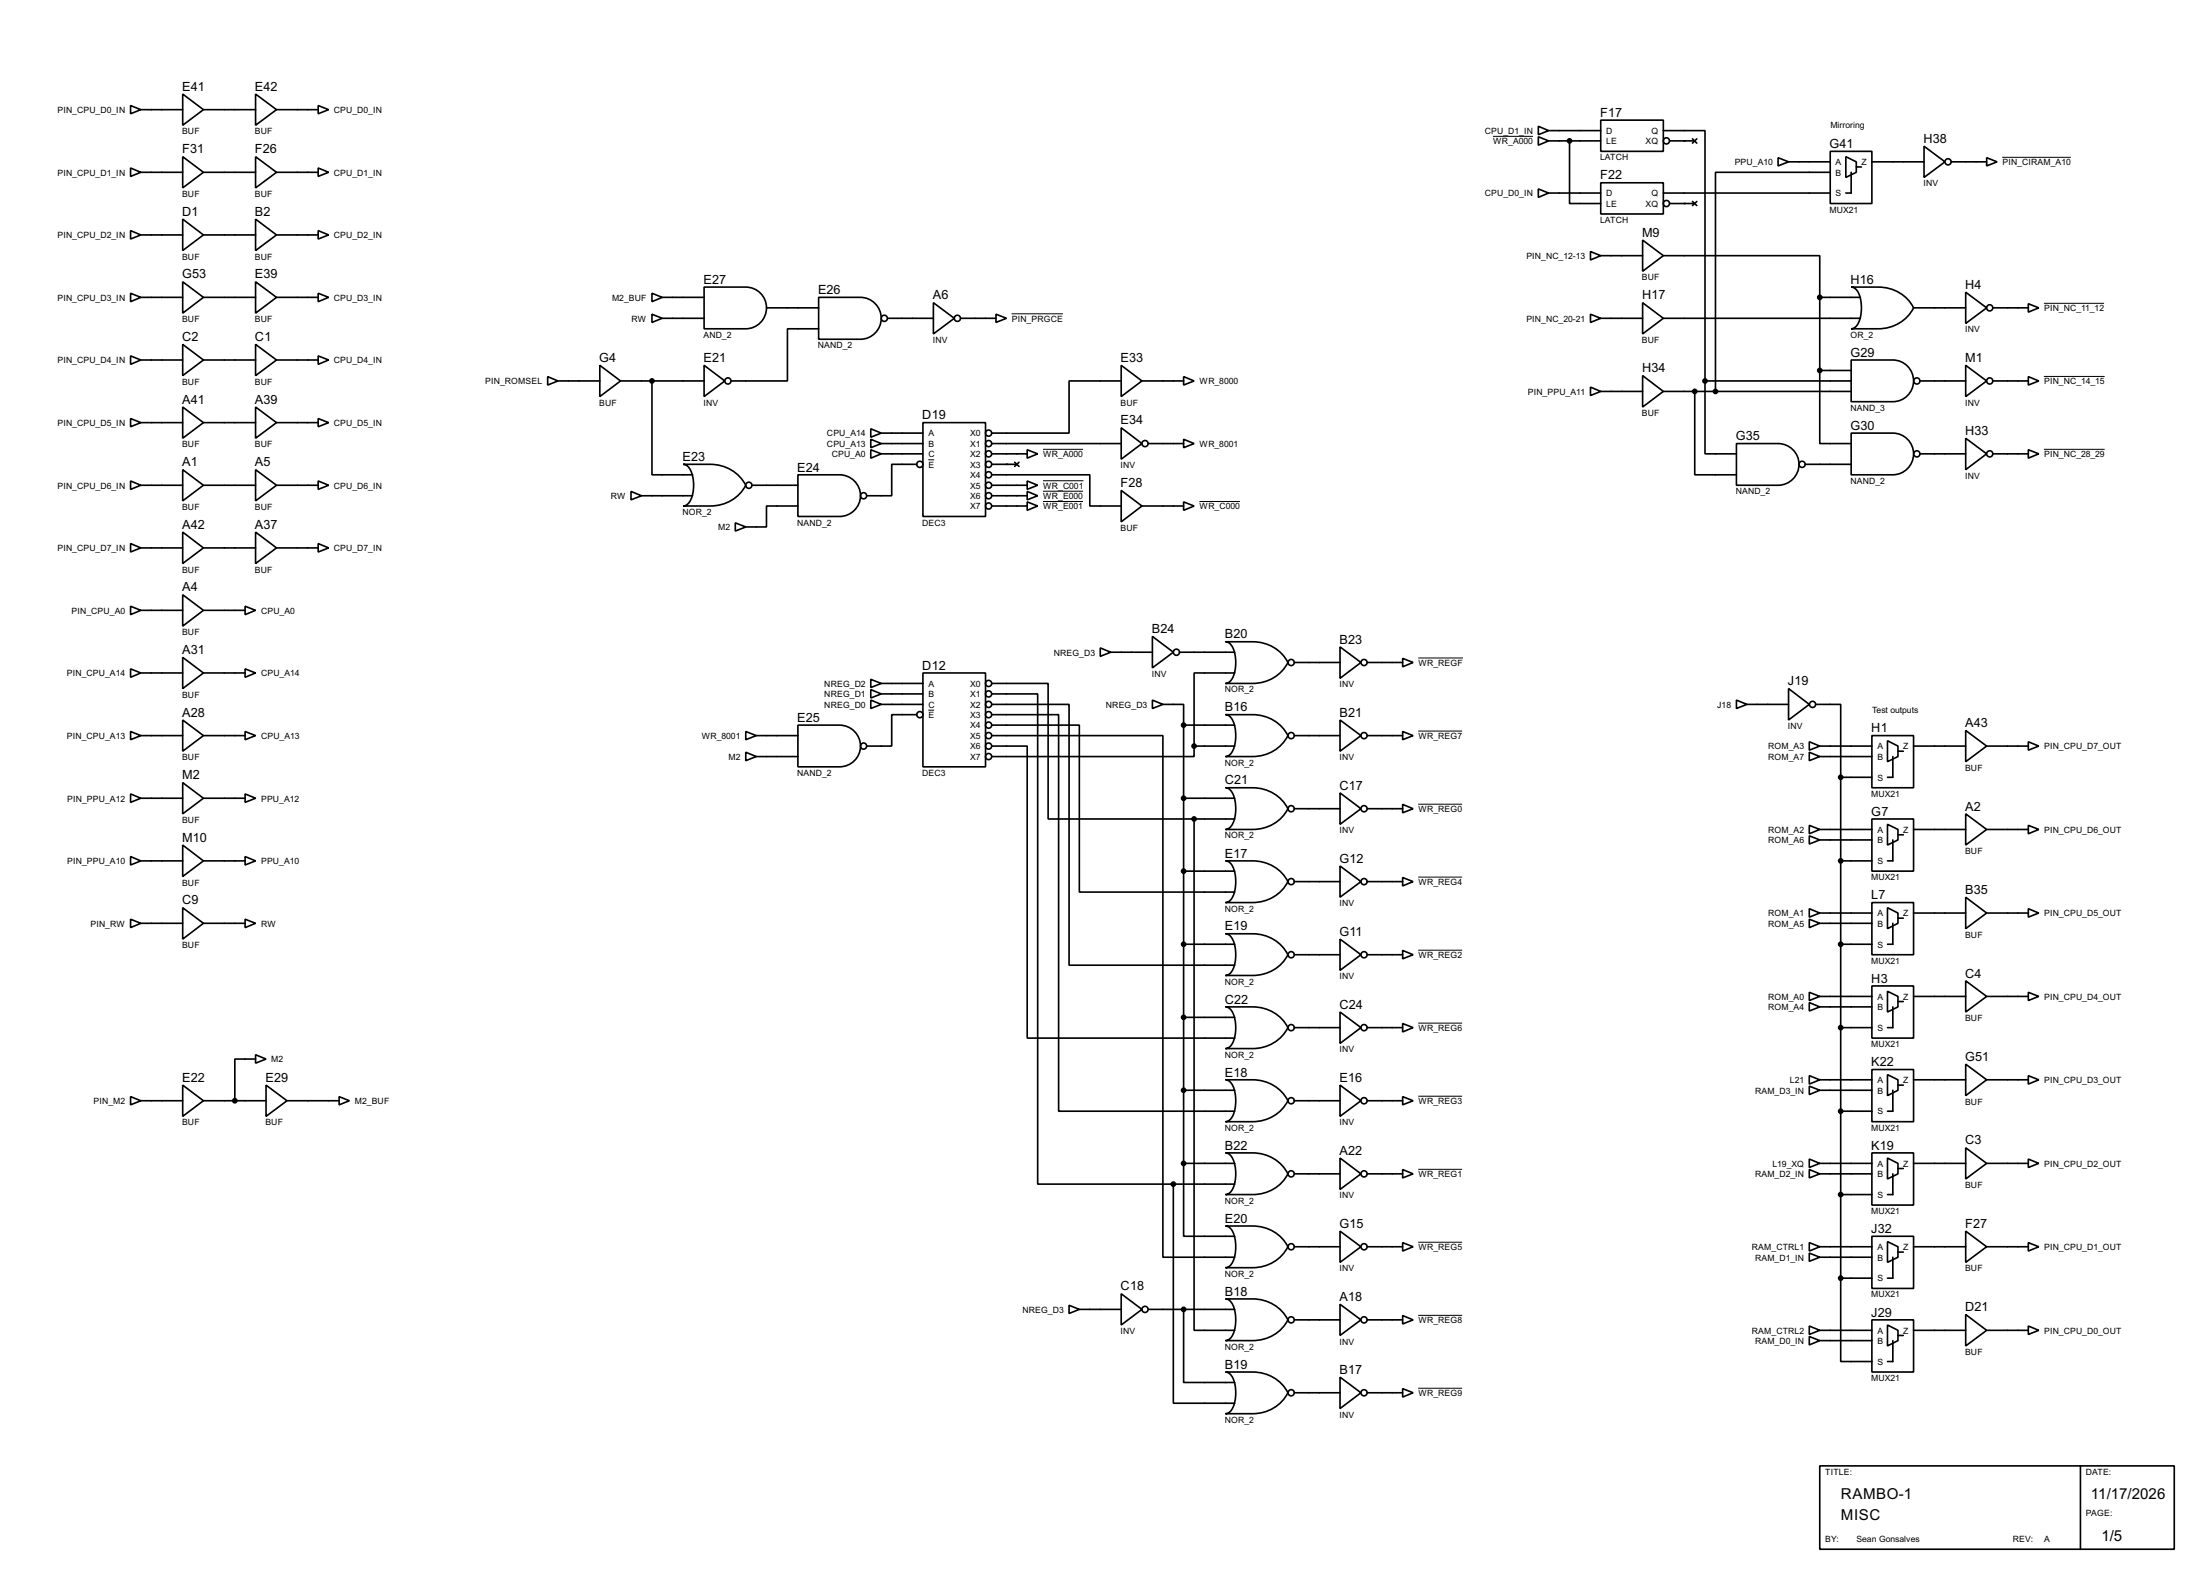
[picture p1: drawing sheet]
<svg xmlns="http://www.w3.org/2000/svg" width="536mm" height="383mm" viewBox="0 0 536 383" stroke-linecap="round" stroke-linejoin="round" font-family="sans-serif">
<g fill="none" stroke="#000" stroke-width=".4">
<path d="M31.8 25.7l2.5 1-2.5 1zM34.3 26.7h10.2M44.5 22.9l5.1 3.8-5.1 3.8zM44.5 38.2l5.1 3.8-5.1 3.8zM49.6 26.7h12.7M62.3 22.9l5.1 3.8-5.1 3.8zM62.3 38.2l5.1 3.8-5.1 3.8zM67.4 26.7h10.1M77.5 25.7l2.6 1-2.6 1zM374.7 30.8l2.5 1-2.5 1zM374.7 33.3l2.5 1-2.5 1.1zM377.2 31.8h12.7"/>
<path d="M377.2 34.3h12.7M382.3 34.3v15.3h7.6M389.9 29.3h15.3v7.6h-15.3zM405.2 31.8h10.1v61M406.7 34.3h6.1M412.3 33.8l1 1.1M413.3 33.8l-1 1.1M433.1 38.4l2.6 1-2.6 1zM435.7 39.4h10.1M445.8 36.9h10.2v12.7h-10.2zM449.6 38.2l2.6 1.2v2.6l-2.6 1.2zM456 39.4h12.7"/>
<path d="M468.7 35.6l5.1 3.8-5.1 3.8zM475.3 39.4h8.6M483.9 38.4l2.6 1-2.6 1zM31.8 40.9l2.5 1.1-2.5 1zM31.8 56.2l2.5 1-2.5 1zM34.3 42h10.2M34.3 57.2h10.2M44.5 53.4l5.1 3.8-5.1 3.8zM49.6 42h12.7M49.6 57.2h12.7M62.3 53.4l5.1 3.8-5.1 3.8zM67.4 42h10.1"/>
<path d="M67.4 57.2h10.1M77.5 40.9l2.6 1.1-2.6 1zM77.5 56.2l2.6 1-2.6 1zM374.7 46l2.5 1-2.5 1.1zM377.2 47h12.7M389.9 44.5h15.3v7.6h-15.3zM400.1 58.5l5.1 3.8-5.1 3.8zM405.2 47h40.6M406.7 49.6h6.1M412.3 49.1l1 1M413.3 49.1l-1 1M445.8 42h-27.9v53.3"/>
<path d="M450.9 42v5h-1.3M452.2 40.7h1.2M31.8 71.4l2.5 1-2.5 1.1zM34.3 72.4h10.2M44.5 68.6l5.1 3.8-5.1 3.9zM49.6 72.4h12.7M62.3 68.6l5.1 3.8-5.1 3.9zM67.4 72.4h10.1M77.5 71.4l2.6 1-2.6 1.1zM158.8 71.4l2.5 1-2.5 1.1zM158.8 76.5l2.5 1-2.5 1zM161.3 72.4h10.2"/>
<path d="M161.3 77.5h10.2M171.5 69.9h10.2a5.1 5.1 0 0 1 5 5.1 5.1 5.1 0 0 1-5 5.1h-10.2zM186.7 75h12.7M199.4 72.4h10.2a5.1 5.1 0 0 1 5.1 5.1 5.1 5.1 0 0 1-5.1 5.1h-10.2zM216.2 77.5h11.2M227.4 73.7l5.1 3.8-5.1 3.8zM234 77.5h8.6M242.6 76.5l2.6 1-2.6 1zM387.4 61.3l2.5 1-2.5 1zM387.4 76.5l2.5 1-2.5 1zM389.9 62.3h10.2M389.9 77.5h10.2"/>
<path d="M400.1 73.7l5.1 3.8-5.1 3.8zM405.2 62.3h38.1v10.1M405.2 77.5h48M443.3 72.4h9.9M443.3 72.4v17.8M450.9 69.9h6.6a9.4 9.4 0 0 1 8.6 5.1 9.5 9.5 0 0 1-8.6 5.1h-6.6a3.2 3.2 0 0 0 2.3-3.2 7.8 7.8 0 0 0-1.3-6.6zM466.1 75h12.7M478.8 71.2l5.1 3.8-5.1 3.8zM485.4 75h8.7M494.1 74l2.5 1-2.5 1zM31.8 86.7l2.5 1-2.5 1zM34.3 87.7h10.2"/>
<path d="M44.5 83.9l5.1 3.8-5.1 3.8zM44.5 99.1l5.1 3.8-5.1 3.8zM49.6 87.7h12.7M62.3 83.9l5.1 3.8-5.1 3.8zM62.3 99.1l5.1 3.8-5.1 3.8zM67.4 87.7h10.1M77.5 86.7l2.6 1-2.6 1zM133.4 91.7l2.5 1.1-2.5 1zM135.9 92.8h10.2M146.1 89l5.1 3.8-5.1 3.8zM151.2 92.8h20.3M158.8 92.8v22.8h9.9"/>
<path d="M171.5 89l5.1 3.8-5.1 3.8zM199.4 80.1h-7.6v12.7h-13.7M273.1 89l5.1 3.8-5.1 3.8zM273.1 92.8h-12.7v12.7h-18.8M278.2 92.8h10.1M288.3 91.7l2.6 1.1-2.6 1zM387.4 94.3l2.5 1-2.5 1zM389.9 95.3h10.2M400.1 91.5l5.1 3.8-5.1 3.8zM405.2 95.3h45.7M412.8 95.3v20.3h10.2M415.3 92.8v17.7h7.7"/>
<path d="M415.3 92.8h35.6M443.3 90.2v17.8h7.6M443.3 90.2h7.6M450.9 87.7h10.2a5.1 5.1 0 0 1 5 5 5.1 5.1 0 0 1-5 5.1h-10.2zM467.7 92.8h11.1M478.8 89l5.1 3.8-5.1 3.8zM485.4 92.8h8.7M494.1 91.7l2.5 1.1-2.5 1zM31.8 101.9l2.5 1-2.5 1zM31.8 117.1l2.5 1.1-2.5 1zM34.3 102.9h10.2M34.3 118.2h10.2"/>
<path d="M44.5 114.4l5.1 3.8-5.1 3.8zM49.6 102.9h12.7M49.6 118.2h12.7M62.3 114.4l5.1 3.8-5.1 3.8zM67.4 102.9h10.1M67.4 118.2h10.1M77.5 101.9l2.6 1-2.6 1zM77.5 117.1l2.6 1.1-2.6 1zM153.7 119.7l2.6 1-2.6 1zM166.4 113.1h6.6a9.6 9.6 0 0 1 8.7 5.1 9.6 9.6 0 0 1-8.7 5h-6.6a3.2 3.2 0 0 0 2.4-3.1 7.7 7.7 0 0 0-1.4-6.6zM183.2 118.2h11.2M194.4 115.6h10.1a5.1 5.1 0 0 1 5.1 5.1 5.1 5.1 0 0 1-5.1 5.1h-10.1z"/>
<path d="M212.1 104.4l2.6 1.1-2.6 1zM212.1 107l2.6 1-2.6 1zM212.1 109.5l2.6 1-2.6 1.1zM214.7 110.5h10.1M214.7 108h10.1M214.7 105.5h10.1M223.3 113.1h-6.1v7.6h-6.1M224.8 102.9h15.3v22.9h-15.3zM241.6 115.6h23.9v7.6h7.6M241.6 118.2h8.6M241.6 110.5h8.6M241.6 113.1h6.1"/>
<path d="M241.6 108h31.5M247.2 112.6l1 1M248.2 112.6l-1 1M250.2 117.1l2.6 1.1-2.6 1zM250.2 119.7l2.6 1-2.6 1zM250.2 109.5l2.6 1-2.6 1.1zM273.1 119.4l5.1 3.8-5.1 3.9zM273.1 104.2l5.1 3.8-5.1 3.8zM279.7 108h8.6M288.3 107l2.6 1-2.6 1zM423 108h10.1a5.1 5.1 0 0 1 5.1 5.1 5.1 5.1 0 0 1-5.1 5.1h-10.1zM439.7 113.1h11.2"/>
<path d="M450.9 105.5h10.2a5.1 5.1 0 0 1 5 5 5.1 5.1 0 0 1-5 5.1h-10.2zM467.7 110.5h11.1M478.8 106.7l5.1 3.8-5.1 3.9zM485.4 110.5h8.7M494.1 109.5l2.5 1-2.5 1.1zM31.8 132.4l2.5 1-2.5 1zM34.3 133.4h10.2M44.5 129.6l5.1 3.8-5.1 3.8zM49.6 133.4h12.7M62.3 129.6l5.1 3.8-5.1 3.8zM67.4 133.4h10.1M77.5 132.4l2.6 1-2.6 1z"/>
<path d="M156.3 120.7h12.4M179.1 127.3l2.6 1-2.6 1zM194.4 123.2h-7.7v5.1h-5M241.6 123.2h8.6M241.6 120.7h8.6M250.2 122.2l2.6 1-2.6 1.1zM278.2 123.2h10.1M288.3 122.2l2.6 1-2.6 1.1zM31.8 147.6l2.5 1-2.5 1.1zM34.3 148.6h10.2M44.5 144.8l5.1 3.8-5.1 3.9zM49.6 148.6h10.1"/>
<path d="M59.7 147.6l2.6 1-2.6 1.1zM268 157.8l2.6 1-2.6 1zM270.6 158.8h10.1M280.7 155l5.1 3.8-5.1 3.8zM287.3 158.8h13.5M298.5 156.3h6.6a9.4 9.4 0 0 1 8.6 5 9.5 9.5 0 0 1-8.6 5.1h-6.6a3.2 3.2 0 0 0 2.3-3.1 7.8 7.8 0 0 0-1.3-6.6zM326.4 157.5l5.1 3.8-5.1 3.9zM31.8 162.9l2.5 1-2.5 1zM31.8 178.1l2.5 1-2.5 1zM34.3 163.9h10.2M34.3 179.1h10.2M44.5 160.1l5.1 3.8-5.1 3.8z"/>
<path d="M44.5 175.3l5.1 3.8-5.1 3.8zM49.6 163.9h10.1M49.6 179.1h10.1M59.7 162.9l2.6 1-2.6 1zM59.7 178.1l2.6 1-2.6 1zM181.7 178.1l2.5 1-2.5 1zM184.2 179.1h10.2M194.4 176.6h10.1a5.1 5.1 0 0 1 5.1 5 5.1 5.1 0 0 1-5.1 5.1h-10.1zM212.1 170.5l2.6 1-2.6 1zM212.1 167.9l2.6 1.1-2.6 1zM212.1 165.4l2.6 1-2.6 1zM214.7 171.5h10.1"/>
<path d="M214.7 169h10.1M214.7 166.4h10.1M223.3 174h-6.1v7.7h-6.1M224.8 163.9h15.3v22.8h-15.3zM241.6 166.4h13.7v33h35.6M241.6 176.6h21.3v40.6h37.9M241.6 171.5h18.8v63.5h40.4M241.6 179.1h41.7v127h17.5M241.6 174h16.3v96.6h42.9M241.6 169h11.2v119.3h33M280.7 170.5l2.6 1-2.6 1zM283.3 171.5h5v5.1"/>
<path d="M288.3 176.6v106.7M288.3 176.6h12.5M298.5 174h6.6a9.5 9.5 0 0 1 8.6 5.1 9.5 9.5 0 0 1-8.6 5.1h-6.6a3.2 3.2 0 0 0 2.3-3.1 7.9 7.9 0 0 0-1.3-6.7zM300.8 163.9h-9.9v17.8M315.3 179.1h11.1M315.3 161.3h11.1M326.4 175.3l5.1 3.8-5.1 3.8zM333 179.1h8.7M333 161.3h8.7M341.7 178.1l2.5 1-2.5 1zM341.7 160.3l2.5 1-2.5 1.1zM423 170.5l2.5 1-2.5 1z"/>
<path d="M425.5 171.5h10.2M435.7 167.7l5 3.8-5 3.8zM442.3 171.5h6.1v17.8M456 179.1h10.1v12.7h-10.1zM478.8 177.9l5.1 3.8-5.1 3.8zM31.8 193.3l2.5 1.1-2.5 1zM34.3 194.4h10.2M44.5 190.6l5.1 3.8-5.1 3.8zM49.6 194.4h10.1M59.7 193.3l2.6 1.1-2.6 1zM181.7 183.2l2.5 1-2.5 1zM184.2 184.2h10.2"/>
<path d="M241.6 181.7h8.6v71.1h50.6M288.3 194.4h12.5M290.9 199.4v124.5h9.9M290.9 181.7v2.5h-49.3M290.9 199.4h9.9M290.9 181.7h9.9M298.5 191.8h6.6a9.5 9.5 0 0 1 8.6 5.1 9.4 9.4 0 0 1-8.6 5.1h-6.6a3.2 3.2 0 0 0 2.3-3.2 7.9 7.9 0 0 0-1.3-6.6zM315.3 196.9h11.1M326.4 193.1l5.1 3.8-5.1 3.8zM333 196.9h8.7M341.7 195.9l2.5 1-2.5 1zM440.7 180.6l2.6 1.1-2.6 1z"/>
<path d="M440.7 183.2l2.6 1-2.6 1zM443.3 181.7h12.7M443.3 184.2h12.7M448.4 189.3v121.9M448.4 189.3h7.6M456 199.4h10.1v12.7h-10.1zM459.8 180.4l2.5 1.3v2.5l-2.5 1.3zM461.1 184.2v5.1h-1.3M462.3 182.9h1.3M466.1 181.7h12.7M478.8 198.2l5.1 3.8-5.1 3.8zM483.9 181.7h10.2"/>
<path d="M494.1 180.6l2.5 1.1-2.5 1zM31.8 208.6l2.5 1-2.5 1zM34.3 209.6h10.2M44.5 205.8l5.1 3.8-5.1 3.8zM49.6 209.6h10.1M59.7 208.6l2.6 1-2.6 1zM288.3 212.1h12.5M298.5 209.6h6.6a9.4 9.4 0 0 1 8.6 5.1 9.5 9.5 0 0 1-8.6 5.1h-6.6a3.2 3.2 0 0 0 2.3-3.2 7.8 7.8 0 0 0-1.3-6.6zM315.3 214.7h11.1M326.4 210.9l5.1 3.8-5.1 3.8zM333 214.7h8.7M341.7 213.7l2.5 1-2.5 1z"/>
<path d="M440.7 201l2.6 1-2.6 1zM440.7 203.5l2.6 1-2.6 1zM443.3 202h12.7M443.3 204.5h12.7M448.4 209.6h7.6M456 219.8h10.1v12.7h-10.1zM459.8 200.7l2.5 1.3v2.5l-2.5 1.3zM461.1 204.5v5.1h-1.3M462.3 203.3h1.3M466.1 202h12.7M478.8 218.5l5.1 3.8-5.1 3.8zM483.9 202h10.2"/>
<path d="M494.1 201l2.5 1-2.5 1zM31.8 223.8l2.5 1-2.5 1.1zM34.3 224.8h10.2M44.5 221l5.1 3.8-5.1 3.9zM49.6 224.8h10.1M59.7 223.8l2.6 1-2.6 1.1zM288.3 229.9h12.5M298.5 227.4h6.6a9.5 9.5 0 0 1 8.6 5.1 9.4 9.4 0 0 1-8.6 5h-6.6a3.1 3.1 0 0 0 2.3-3.1 7.9 7.9 0 0 0-1.3-6.6zM315.3 232.5h11.1M326.4 228.7l5.1 3.8-5.1 3.8zM333 232.5h8.7M341.7 231.4l2.5 1.1-2.5 1z"/>
<path d="M440.7 221.3l2.6 1-2.6 1zM440.7 223.8l2.6 1-2.6 1.1zM443.3 224.8h12.7M443.3 222.3h12.7M448.4 229.9h7.6M459.8 221l2.5 1.3v2.5l-2.5 1.3zM461.1 224.8v5.1h-1.3M462.3 223.6h1.3M466.1 222.3h12.7M478.8 238.8l5.1 3.8-5.1 3.8zM483.9 222.3h10.2M494.1 221.3l2.5 1-2.5 1z"/>
<path d="M62.3 256.8l2.5 1.1-2.5 1zM62.3 257.9h-5.1v10.1M288.3 247.7h12.5M298.5 245.2h6.6a9.4 9.4 0 0 1 8.6 5 9.5 9.5 0 0 1-8.6 5.1h-6.6a3.2 3.2 0 0 0 2.3-3.1 7.8 7.8 0 0 0-1.3-6.6zM315.3 250.2h11.1M326.4 246.4l5.1 3.8-5.1 3.9zM333 250.2h8.7M341.7 249.2l2.5 1-2.5 1.1zM440.7 241.6l2.6 1-2.6 1zM440.7 244.1l2.6 1.1-2.6 1zM443.3 242.6h12.7M443.3 245.2h12.7"/>
<path d="M448.4 250.2h7.6M456 240.1h10.1v12.7h-10.1zM459.8 241.4l2.5 1.2v2.6l-2.5 1.2zM461.1 245.2v5h-1.3M462.3 243.9h1.3M466.1 242.6h12.7M478.8 259.1l5.1 3.8-5.1 3.9zM483.9 242.6h10.2M494.1 241.6l2.5 1-2.5 1zM31.8 267l2.5 1-2.5 1zM34.3 268h10.2M44.5 264.2l5.1 3.8-5.1 3.8z"/>
<path d="M49.6 268h15.2M64.8 264.2l5.1 3.8-5.1 3.8zM69.9 268h12.7M82.6 267l2.5 1-2.5 1zM288.3 265.5h12.5M298.5 262.9h6.6a9.5 9.5 0 0 1 8.6 5.1 9.5 9.5 0 0 1-8.6 5.1h-6.6a3.2 3.2 0 0 0 2.3-3.1 7.9 7.9 0 0 0-1.3-6.7zM315.3 268h11.1M326.4 264.2l5.1 3.8-5.1 3.8zM333 268h8.7M341.7 267l2.5 1-2.5 1zM440.7 261.9l2.6 1-2.6 1.1zM440.7 264.5l2.6 1-2.6 1z"/>
<path d="M443.3 265.5h12.7M443.3 262.9h12.7M448.4 270.6h7.6M456 260.4h10.1v12.7h-10.1zM459.8 261.7l2.5 1.2v2.6l-2.5 1.3zM461.1 265.5v5.1h-1.3M462.3 264.2h1.3M466.1 262.9h12.7M478.8 279.5l5.1 3.8-5.1 3.8zM483.9 262.9h10.2M494.1 261.9l2.5 1-2.5 1.1zM285.8 288.3v53.4h15"/>
<path d="M285.8 288.3h15M288.3 283.3v17.7h12.5M288.3 283.3h12.5M298.5 280.7h6.6a9.5 9.5 0 0 1 8.6 5.1 9.4 9.4 0 0 1-8.6 5.1h-6.6a3.2 3.2 0 0 0 2.3-3.2 7.9 7.9 0 0 0-1.3-6.6zM298.5 298.5h6.6a9.4 9.4 0 0 1 8.6 5.1 9.5 9.5 0 0 1-8.6 5.1h-6.6a3.2 3.2 0 0 0 2.3-3.2 7.8 7.8 0 0 0-1.3-6.6zM315.3 285.8h11.1M326.4 282l5.1 3.8-5.1 3.8zM326.4 299.8l5.1 3.8-5.1 3.8zM333 285.8h8.7M341.7 284.8l2.5 1-2.5 1zM440.7 282.2l2.6 1.1-2.6 1zM440.7 284.8l2.6 1-2.6 1z"/>
<path d="M443.3 285.8h12.7M443.3 283.3h12.7M448.4 290.9h7.6M456 280.7h10.1v12.7h-10.1zM459.8 282l2.5 1.3v2.5l-2.5 1.3zM461.1 285.8v5.1h-1.3M462.3 284.5h1.3M466.1 283.3h12.7M478.8 299.8l5.1 3.8-5.1 3.8zM483.9 283.3h10.2M494.1 282.2l2.5 1.1-2.5 1zM260.4 317.8l2.5 1-2.5 1z"/>
<path d="M262.9 318.8h10.2M273.1 315l5.1 3.8-5.1 3.8zM279.7 318.8h21.1M288.3 318.8v17.8h12.5M298.5 316.3h6.6a9.5 9.5 0 0 1 8.6 5.1 9.4 9.4 0 0 1-8.6 5h-6.6a3.1 3.1 0 0 0 2.3-3.1 7.9 7.9 0 0 0-1.3-6.6zM315.3 303.6h11.1M326.4 317.6l5.1 3.8-5.1 3.8zM333 303.6h8.7M341.7 302.6l2.5 1-2.5 1zM440.7 305.1l2.6 1-2.6 1zM440.7 302.6l2.6 1-2.6 1zM443.3 303.6h12.7"/>
<path d="M443.3 306.1h12.7M448.4 311.2v20.3h7.6M448.4 311.2h7.6M456 301h10.1v12.7h-10.1zM459.8 302.3l2.5 1.3v2.5l-2.5 1.3zM461.1 306.1v5.1h-1.3M462.3 304.9h1.3M466.1 303.6h12.7M483.9 303.6h10.2M494.1 302.6l2.5 1-2.5 1zM298.5 334.1h6.6a9.4 9.4 0 0 1 8.6 5 9.5 9.5 0 0 1-8.6 5.1h-6.6a3.2 3.2 0 0 0 2.3-3.1 7.8 7.8 0 0 0-1.3-6.6zM315.3 321.4h11.1"/>
<path d="M315.3 339.1h11.1M326.4 335.3l5.1 3.8-5.1 3.9zM333 321.4h8.7M333 339.1h8.7M341.7 320.3l2.5 1.1-2.5 1zM341.7 338.1l2.5 1-2.5 1.1zM440.7 322.9l2.6 1-2.6 1zM440.7 325.4l2.6 1-2.6 1.1zM443.3 323.9h12.7M443.3 326.4h12.7M456 321.4h10.1v12.7h-10.1zM459.8 322.6l2.5 1.3v2.5l-2.5 1.3z"/>
<path d="M461.1 326.4v5.1h-1.3M462.3 325.2h1.3M466.1 323.9h12.7M478.8 320.1l5.1 3.8-5.1 3.8zM483.9 323.9h10.2M494.1 322.9l2.5 1-2.5 1zM443.3 356.9h86.3v20.3h-86.3zM506.8 356.9v20.3"/>
<circle cx="405.9" cy="34.3" r=".75"/>
<circle cx="474.5" cy="39.4" r=".75"/>
<circle cx="405.9" cy="49.6" r=".75"/>
<circle cx="215.4" cy="77.5" r=".75"/>
<circle cx="233.2" cy="77.5" r=".75"/>
<circle cx="484.6" cy="75" r=".75"/>
<circle cx="177.3" cy="92.8" r=".75"/>
<circle cx="466.9" cy="92.8" r=".75"/>
<circle cx="484.6" cy="92.8" r=".75"/>
<circle cx="182.4" cy="118.2" r=".75"/>
<circle cx="224" cy="113.1" r=".75"/>
<circle cx="240.8" cy="108" r=".75"/>
<circle cx="240.8" cy="115.6" r=".75"/>
<circle cx="240.8" cy="105.5" r=".75"/>
<circle cx="240.8" cy="110.5" r=".75"/>
<circle cx="240.8" cy="113.1" r=".75"/>
<circle cx="240.8" cy="118.2" r=".75"/>
<circle cx="278.9" cy="108" r=".75"/>
<circle cx="438.9" cy="113.1" r=".75"/>
<circle cx="466.9" cy="110.5" r=".75"/>
<circle cx="484.6" cy="110.5" r=".75"/>
<circle cx="210.3" cy="120.7" r=".75"/>
<circle cx="240.8" cy="120.7" r=".75"/>
<circle cx="240.8" cy="123.2" r=".75"/>
<circle cx="286.5" cy="158.8" r=".75"/>
<circle cx="224" cy="174" r=".75"/>
<circle cx="240.8" cy="169" r=".75"/>
<circle cx="240.8" cy="171.5" r=".75"/>
<circle cx="240.8" cy="174" r=".75"/>
<circle cx="240.8" cy="166.4" r=".75"/>
<circle cx="240.8" cy="176.6" r=".75"/>
<circle cx="240.8" cy="179.1" r=".75"/>
<circle cx="314.5" cy="179.1" r=".75"/>
<circle cx="314.5" cy="161.3" r=".75"/>
<circle cx="332.2" cy="161.3" r=".75"/>
<circle cx="332.2" cy="179.1" r=".75"/>
<circle cx="441.5" cy="171.5" r=".75"/>
<circle cx="210.3" cy="181.7" r=".75"/>
<circle cx="240.8" cy="184.2" r=".75"/>
<circle cx="240.8" cy="181.7" r=".75"/>
<circle cx="314.5" cy="196.9" r=".75"/>
<circle cx="332.2" cy="196.9" r=".75"/>
<circle cx="314.5" cy="214.7" r=".75"/>
<circle cx="332.2" cy="214.7" r=".75"/>
<circle cx="314.5" cy="232.5" r=".75"/>
<circle cx="332.2" cy="232.5" r=".75"/>
<circle cx="314.5" cy="250.2" r=".75"/>
<circle cx="332.2" cy="250.2" r=".75"/>
<circle cx="314.5" cy="268" r=".75"/>
<circle cx="332.2" cy="268" r=".75"/>
<circle cx="314.5" cy="285.8" r=".75"/>
<circle cx="332.2" cy="285.8" r=".75"/>
<circle cx="278.9" cy="318.8" r=".75"/>
<circle cx="314.5" cy="303.6" r=".75"/>
<circle cx="332.2" cy="303.6" r=".75"/>
<circle cx="314.5" cy="321.4" r=".75"/>
<circle cx="314.5" cy="339.1" r=".75"/>
<circle cx="332.2" cy="339.1" r=".75"/>
<circle cx="332.2" cy="321.4" r=".75"/>
</g>
<g fill="#000">
<circle cx="410.3" cy="34.3" r=".2"/>
<circle cx="410.3" cy="49.6" r=".2"/>
<circle cx="245.2" cy="113.1" r=".2"/>
</g>
<g fill="none" stroke="#000" stroke-width=".24">
<path d="M363.7 33.2h9.7M487.7 38.3h16.7M246.4 76.4h12.5M497.9 73.9h14.6M497.9 91.7h14.8M226.1 112h1.5M254.1 109.4h9.7M254.1 117.1h9.8M254.1 119.6h9.7M497.9 109.4h14.8M254.1 122.1h9.7M292.2 122.1h9.8"/>
<path d="M226.1 172.9h1.5M345.5 178h10.7M345.5 160.2h10.9M345.5 195.8h10.7M345.5 213.6h10.7M345.5 231.4h10.7M345.5 249.1h10.7M345.5 266.9h10.7M345.5 284.7h10.7M345.5 302.5h10.7M345.5 320.3h10.7M345.5 338h10.7"/>
</g>
<g fill="#000" stroke="#000" stroke-width=".4">
<circle cx="382.3" cy="34.3" r=".5"/>
<circle cx="443.2" cy="72.4" r=".5"/>
<circle cx="158.8" cy="92.8" r=".5"/>
<circle cx="412.8" cy="95.3" r=".5"/>
<circle cx="415.3" cy="92.8" r=".5"/>
<circle cx="417.8" cy="95.3" r=".5"/>
<circle cx="443.2" cy="90.2" r=".5"/>
<circle cx="288.3" cy="176.6" r=".5"/>
<circle cx="288.3" cy="194.4" r=".5"/>
<circle cx="290.8" cy="199.4" r=".5"/>
<circle cx="290.8" cy="181.7" r=".5"/>
<circle cx="448.3" cy="189.3" r=".5"/>
<circle cx="288.3" cy="212.1" r=".5"/>
<circle cx="448.3" cy="209.6" r=".5"/>
<circle cx="288.3" cy="229.9" r=".5"/>
<circle cx="448.3" cy="229.9" r=".5"/>
<circle cx="288.3" cy="247.7" r=".5"/>
<circle cx="448.3" cy="250.2" r=".5"/>
<circle cx="57.2" cy="268" r=".5"/>
<circle cx="288.3" cy="265.5" r=".5"/>
<circle cx="448.3" cy="270.6" r=".5"/>
<circle cx="285.8" cy="288.3" r=".5"/>
<circle cx="288.3" cy="283.3" r=".5"/>
<circle cx="448.3" cy="290.9" r=".5"/>
<circle cx="288.3" cy="318.8" r=".5"/>
<circle cx="448.3" cy="311.2" r=".5"/>
</g>
<g font-size="4.1">
<text x="448.4" y="365.1">RAMBO-1</text>
<text x="509.3" y="365.1">11/17/2026</text>
<text x="448.4" y="370.1">MISC</text>
<text x="511.9" y="375.2">1/5</text>
</g>
<g font-size="3.5">
<text x="44.4" y="22.1">E41</text>
<text x="62.1" y="22.1">E42</text>
<text x="389.8" y="28.5">F17</text>
<text x="468.5" y="34.8">H38</text>
<text x="44.4" y="37.4">F31</text>
<text x="62.1" y="37.4">F26</text>
<text x="445.7" y="36">G41</text>
<text x="389.8" y="43.7">F22</text>
<text x="44.4" y="52.6">D1</text>
<text x="62.1" y="52.6">B2</text>
<text x="400" y="57.7">M9</text>
<text x="44.4" y="67.8">G53</text>
<text x="62.1" y="67.8">E39</text>
<text x="171.4" y="69.1">E27</text>
<text x="199.3" y="71.6">E26</text>
<text x="450.8" y="69.1">H16</text>
<text x="478.7" y="70.4">H4</text>
<text x="227.2" y="72.9">A6</text>
<text x="400" y="72.9">H17</text>
<text x="44.4" y="83.1">C2</text>
<text x="62.1" y="83.1">C1</text>
<text x="146" y="88.2">G4</text>
<text x="171.4" y="88.2">E21</text>
<text x="273" y="88.2">E33</text>
<text x="450.8" y="86.8">G29</text>
<text x="478.7" y="88.2">M1</text>
<text x="400" y="90.7">H34</text>
<text x="44.4" y="98.3">A41</text>
<text x="62.1" y="98.3">A39</text>
<text x="224.7" y="102.1">D19</text>
<text x="273" y="103.4">E34</text>
<text x="422.8" y="107.2">G35</text>
<text x="450.8" y="104.7">G30</text>
<text x="478.7" y="105.9">H33</text>
<text x="44.4" y="113.6">A1</text>
<text x="62.1" y="113.6">A5</text>
<text x="166.3" y="112.2">E23</text>
<text x="194.2" y="114.8">E24</text>
<text x="273" y="118.6">F28</text>
<text x="44.4" y="128.8">A42</text>
<text x="62.1" y="128.8">A37</text>
<text x="44.4" y="144">A4</text>
<text x="280.6" y="154.2">B24</text>
<text x="298.4" y="155.5">B20</text>
<text x="44.4" y="159.3">A31</text>
<text x="326.3" y="156.7">B23</text>
<text x="224.7" y="163">D12</text>
<text x="435.5" y="166.9">J19</text>
<text x="298.4" y="173.2">B16</text>
<text x="44.4" y="174.5">A28</text>
<text x="194.2" y="175.7">E25</text>
<text x="326.3" y="174.5">B21</text>
<text x="455.8" y="178.3">H1</text>
<text x="478.7" y="177.1">A43</text>
<text x="44.4" y="189.8">M2</text>
<text x="298.4" y="191">C21</text>
<text x="326.3" y="192.3">C17</text>
<text x="478.7" y="197.4">A2</text>
<text x="455.8" y="198.6">G7</text>
<text x="44.4" y="205">M10</text>
<text x="298.4" y="208.8">E17</text>
<text x="326.3" y="210.1">G12</text>
<text x="44.4" y="220.2">C9</text>
<text x="455.8" y="219">L7</text>
<text x="478.7" y="217.7">B35</text>
<text x="298.4" y="226.6">E19</text>
<text x="326.3" y="227.9">G11</text>
<text x="455.8" y="239.3">H3</text>
<text x="478.7" y="238">C4</text>
<text x="298.4" y="244.4">C22</text>
<text x="326.3" y="245.6">C24</text>
<text x="44.4" y="263.4">E22</text>
<text x="64.7" y="263.4">E29</text>
<text x="298.4" y="262.1">E18</text>
<text x="326.3" y="263.4">E16</text>
<text x="455.8" y="259.6">K22</text>
<text x="478.7" y="258.3">G51</text>
<text x="298.4" y="279.9">B22</text>
<text x="326.3" y="281.2">A22</text>
<text x="455.8" y="279.9">K19</text>
<text x="478.7" y="278.7">C3</text>
<text x="298.4" y="297.7">E20</text>
<text x="326.3" y="299">G15</text>
<text x="478.7" y="299">F27</text>
<text x="455.8" y="300.2">J32</text>
<text x="273" y="314.2">C18</text>
<text x="298.4" y="315.5">B18</text>
<text x="326.3" y="316.8">A18</text>
<text x="455.8" y="320.6">J29</text>
<text x="478.7" y="319.3">D21</text>
<text x="298.4" y="333.3">B19</text>
<text x="326.3" y="334.5">B17</text>
</g>
<g font-size="2.4">
<text x="14" y="27.5">PIN_CPU_D0_IN</text>
<text x="81.3" y="27.5">CPU_D0_IN</text>
<text x="44.3" y="32.7">BUF</text>
<text x="62.1" y="32.7">BUF</text>
<text x="361.7" y="32.6">CPU_D1_IN</text>
<text x="363.7" y="35.1">WR_A000</text>
<text x="391.2" y="32.6">D</text>
<text x="391.2" y="35.1">LE</text>
<text x="400.8" y="35.1">XQ</text>
<text x="402.2" y="32.6">Q</text>
<text x="445.8" y="31.3">Mirroring</text>
<text x="389.7" y="39.1">LATCH</text>
<text x="422.5" y="40.2">PPU_A10</text>
<text x="447.1" y="40.2">A</text>
<text x="453.4" y="40.2">Z</text>
<text x="487.7" y="40.2">PIN_CIRAM_A10</text>
<text x="14" y="42.7">PIN_CPU_D1_IN</text>
<text x="44.3" y="48">BUF</text>
<text x="62.1" y="48">BUF</text>
<text x="81.3" y="42.7">CPU_D1_IN</text>
<text x="361.7" y="47.8">CPU_D0_IN</text>
<text x="391.2" y="47.8">D</text>
<text x="402.2" y="47.8">Q</text>
<text x="447.1" y="47.8">S</text>
<text x="447.1" y="42.7">B</text>
<text x="468.5" y="45.4">INV</text>
<text x="391.2" y="50.4">LE</text>
<text x="400.8" y="50.4">XQ</text>
<text x="445.6" y="51.8">MUX21</text>
<text x="14" y="58">PIN_CPU_D2_IN</text>
<text x="81.3" y="58">CPU_D2_IN</text>
<text x="389.7" y="54.3">LATCH</text>
<text x="44.3" y="63.2">BUF</text>
<text x="62.1" y="63.2">BUF</text>
<text x="371.8" y="63.1">PIN_NC_12-13</text>
<text x="399.9" y="68.3">BUF</text>
<text x="14" y="73.2">PIN_CPU_D3_IN</text>
<text x="81.3" y="73.2">CPU_D3_IN</text>
<text x="149.1" y="73.2">M2_BUF</text>
<text x="497.9" y="75.8">PIN_NC_11_12</text>
<text x="44.3" y="78.4">BUF</text>
<text x="62.1" y="78.4">BUF</text>
<text x="153.8" y="78.3">RW</text>
<text x="171.3" y="82.2">AND_2</text>
<text x="227.2" y="83.5">INV</text>
<text x="246.4" y="78.3">PIN_PRGCE</text>
<text x="371.8" y="78.3">PIN_NC_20-21</text>
<text x="399.9" y="83.5">BUF</text>
<text x="450.7" y="82.2">OR_2</text>
<text x="478.6" y="81">INV</text>
<text x="14" y="88.5">PIN_CPU_D4_IN</text>
<text x="81.3" y="88.5">CPU_D4_IN</text>
<text x="199.2" y="84.8">NAND_2</text>
<text x="44.3" y="93.7">BUF</text>
<text x="62.1" y="93.7">BUF</text>
<text x="118.2" y="93.6">PIN_ROMSEL</text>
<text x="292.2" y="93.6">WR_8000</text>
<text x="497.9" y="93.6">PIN_NC_14_15</text>
<text x="145.9" y="98.8">BUF</text>
<text x="171.3" y="98.8">INV</text>
<text x="272.9" y="98.8">BUF</text>
<text x="372.1" y="96.1">PIN_PPU_A11</text>
<text x="399.9" y="101.3">BUF</text>
<text x="450.7" y="100">NAND_3</text>
<text x="478.6" y="98.8">INV</text>
<text x="14" y="103.7">PIN_CPU_D5_IN</text>
<text x="81.3" y="103.7">CPU_D5_IN</text>
<text x="201.4" y="106.3">CPU_A14</text>
<text x="226.1" y="106.3">A</text>
<text x="236.3" y="106.3">X0</text>
<text x="44.3" y="108.9">BUF</text>
<text x="62.1" y="108.9">BUF</text>
<text x="201.4" y="108.8">CPU_A13</text>
<text x="202.6" y="111.3">CPU_A0</text>
<text x="226.1" y="108.8">B</text>
<text x="226.1" y="111.3">C</text>
<text x="226.1" y="113.9">E</text>
<text x="236.3" y="108.8">X1</text>
<text x="236.3" y="111.3">X2</text>
<text x="236.3" y="113.9">X3</text>
<text x="254.1" y="111.3">WR_A000</text>
<text x="292.2" y="108.8">WR_8001</text>
<text x="497.9" y="111.3">PIN_NC_28_29</text>
<text x="14" y="119">PIN_CPU_D6_IN</text>
<text x="81.3" y="119">CPU_D6_IN</text>
<text x="236.3" y="116.4">X4</text>
<text x="236.3" y="119">X5</text>
<text x="254.1" y="119">WR_C001</text>
<text x="272.9" y="114">INV</text>
<text x="450.7" y="117.8">NAND_2</text>
<text x="478.6" y="116.5">INV</text>
<text x="44.3" y="124.2">BUF</text>
<text x="62.1" y="124.2">BUF</text>
<text x="148.8" y="121.5">RW</text>
<text x="166.2" y="125.4">NOR_2</text>
<text x="236.3" y="121.5">X6</text>
<text x="236.3" y="124">X7</text>
<text x="254.1" y="124">WR_E001</text>
<text x="254.1" y="121.5">WR_E000</text>
<text x="292.2" y="124">WR_C000</text>
<text x="422.8" y="120.4">NAND_2</text>
<text x="174.9" y="129.1">M2</text>
<text x="194.2" y="128">NAND_2</text>
<text x="224.6" y="128">DEC3</text>
<text x="272.9" y="129.2">BUF</text>
<text x="14" y="134.2">PIN_CPU_D7_IN</text>
<text x="81.3" y="134.2">CPU_D7_IN</text>
<text x="44.3" y="139.4">BUF</text>
<text x="62.1" y="139.4">BUF</text>
<text x="17.4" y="149.4">PIN_CPU_A0</text>
<text x="63.6" y="149.4">CPU_A0</text>
<text x="44.3" y="154.6">BUF</text>
<text x="256.7" y="159.6">NREG_D3</text>
<text x="16.3" y="164.7">PIN_CPU_A14</text>
<text x="63.6" y="164.7">CPU_A14</text>
<text x="200.8" y="167.2">NREG_D2</text>
<text x="226.1" y="167.2">A</text>
<text x="236.3" y="167.2">X0</text>
<text x="280.5" y="164.8">INV</text>
<text x="326.2" y="167.4">INV</text>
<text x="345.5" y="162.1">WR_REGF</text>
<text x="44.3" y="169.9">BUF</text>
<text x="200.8" y="172.3">NREG_D0</text>
<text x="200.8" y="169.8">NREG_D1</text>
<text x="226.1" y="169.8">B</text>
<text x="226.1" y="172.3">C</text>
<text x="236.3" y="169.8">X1</text>
<text x="236.3" y="172.3">X2</text>
<text x="269.4" y="172.3">NREG_D3</text>
<text x="298.3" y="168.6">NOR_2</text>
<text x="418.3" y="172.3">J18</text>
<text x="456" y="173.5">Test outputs</text>
<text x="16.3" y="179.9">PIN_CPU_A13</text>
<text x="63.6" y="179.9">CPU_A13</text>
<text x="170.9" y="179.9">WR_8001</text>
<text x="226.1" y="174.8">E</text>
<text x="236.3" y="174.8">X3</text>
<text x="236.3" y="177.4">X4</text>
<text x="236.3" y="179.9">X5</text>
<text x="345.5" y="179.9">WR_REG7</text>
<text x="435.5" y="177.5">INV</text>
<text x="44.3" y="185.1">BUF</text>
<text x="177.4" y="185">M2</text>
<text x="236.3" y="182.5">X6</text>
<text x="236.3" y="185">X7</text>
<text x="326.2" y="185.1">INV</text>
<text x="430.7" y="182.5">ROM_A3</text>
<text x="430.7" y="185">ROM_A7</text>
<text x="457.3" y="182.5">A</text>
<text x="457.3" y="185">B</text>
<text x="463.5" y="182.5">Z</text>
<text x="497.9" y="182.5">PIN_CPU_D7_OUT</text>
<text x="194.2" y="188.9">NAND_2</text>
<text x="224.6" y="188.9">DEC3</text>
<text x="298.3" y="186.4">NOR_2</text>
<text x="457.3" y="190.1">S</text>
<text x="478.6" y="187.7">BUF</text>
<text x="16.4" y="195.2">PIN_PPU_A12</text>
<text x="63.6" y="195.2">PPU_A12</text>
<text x="345.5" y="197.7">WR_REG0</text>
<text x="455.8" y="194">MUX21</text>
<text x="44.3" y="200.4">BUF</text>
<text x="326.2" y="202.9">INV</text>
<text x="430.7" y="202.8">ROM_A2</text>
<text x="457.3" y="202.8">A</text>
<text x="463.5" y="202.8">Z</text>
<text x="497.9" y="202.8">PIN_CPU_D6_OUT</text>
<text x="298.3" y="204.2">NOR_2</text>
<text x="430.7" y="205.3">ROM_A6</text>
<text x="457.3" y="205.3">B</text>
<text x="478.6" y="208">BUF</text>
<text x="16.4" y="210.4">PIN_PPU_A10</text>
<text x="44.3" y="215.6">BUF</text>
<text x="63.6" y="210.4">PPU_A10</text>
<text x="345.5" y="215.5">WR_REG4</text>
<text x="455.8" y="214.3">MUX21</text>
<text x="457.3" y="210.4">S</text>
<text x="298.3" y="222">NOR_2</text>
<text x="326.2" y="220.7">INV</text>
<text x="22" y="225.6">PIN_RW</text>
<text x="63.6" y="225.6">RW</text>
<text x="430.7" y="223.1">ROM_A1</text>
<text x="430.7" y="225.6">ROM_A5</text>
<text x="457.3" y="223.1">A</text>
<text x="457.3" y="225.6">B</text>
<text x="463.5" y="223.1">Z</text>
<text x="497.9" y="223.1">PIN_CPU_D5_OUT</text>
<text x="44.3" y="230.9">BUF</text>
<text x="345.5" y="233.3">WR_REG2</text>
<text x="457.3" y="230.7">S</text>
<text x="478.6" y="228.3">BUF</text>
<text x="298.3" y="239.7">NOR_2</text>
<text x="326.2" y="238.5">INV</text>
<text x="455.8" y="234.7">MUX21</text>
<text x="430.7" y="243.4">ROM_A0</text>
<text x="430.7" y="246">ROM_A4</text>
<text x="457.3" y="243.4">A</text>
<text x="457.3" y="246">B</text>
<text x="463.5" y="243.4">Z</text>
<text x="497.9" y="243.4">PIN_CPU_D4_OUT</text>
<text x="345.5" y="251">WR_REG6</text>
<text x="457.3" y="251">S</text>
<text x="478.6" y="248.6">BUF</text>
<text x="298.3" y="257.5">NOR_2</text>
<text x="326.2" y="256.3">INV</text>
<text x="455.8" y="255">MUX21</text>
<text x="66.1" y="258.7">M2</text>
<text x="436" y="263.7">L21</text>
<text x="457.3" y="263.7">A</text>
<text x="463.5" y="263.7">Z</text>
<text x="497.9" y="263.7">PIN_CPU_D3_OUT</text>
<text x="22.8" y="268.8">PIN_M2</text>
<text x="86.4" y="268.8">M2_BUF</text>
<text x="345.5" y="268.8">WR_REG3</text>
<text x="427.5" y="266.3">RAM_D3_IN</text>
<text x="457.3" y="266.3">B</text>
<text x="478.6" y="269">BUF</text>
<text x="44.3" y="274">BUF</text>
<text x="64.6" y="274">BUF</text>
<text x="298.3" y="275.3">NOR_2</text>
<text x="326.2" y="274">INV</text>
<text x="455.8" y="275.3">MUX21</text>
<text x="457.3" y="271.4">S</text>
<text x="345.5" y="286.6">WR_REG1</text>
<text x="427.5" y="286.6">RAM_D2_IN</text>
<text x="431.7" y="284.1">L19_XQ</text>
<text x="457.3" y="284.1">A</text>
<text x="457.3" y="286.6">B</text>
<text x="463.5" y="284.1">Z</text>
<text x="497.9" y="284.1">PIN_CPU_D2_OUT</text>
<text x="298.3" y="293.1">NOR_2</text>
<text x="326.2" y="291.8">INV</text>
<text x="457.3" y="291.7">S</text>
<text x="478.6" y="289.3">BUF</text>
<text x="455.8" y="295.6">MUX21</text>
<text x="345.5" y="304.4">WR_REG5</text>
<text x="426.7" y="304.4">RAM_CTRL1</text>
<text x="457.3" y="304.4">A</text>
<text x="463.5" y="304.4">Z</text>
<text x="497.9" y="304.4">PIN_CPU_D1_OUT</text>
<text x="298.3" y="310.9">NOR_2</text>
<text x="326.2" y="309.6">INV</text>
<text x="427.5" y="306.9">RAM_D1_IN</text>
<text x="457.3" y="306.9">B</text>
<text x="478.6" y="309.6">BUF</text>
<text x="455.8" y="315.9">MUX21</text>
<text x="457.3" y="312">S</text>
<text x="249" y="319.6">NREG_D3</text>
<text x="345.5" y="322.2">WR_REG8</text>
<text x="272.9" y="324.8">INV</text>
<text x="298.3" y="328.6">NOR_2</text>
<text x="326.2" y="327.4">INV</text>
<text x="426.7" y="324.7">RAM_CTRL2</text>
<text x="427.5" y="327.2">RAM_D0_IN</text>
<text x="457.3" y="324.7">A</text>
<text x="457.3" y="327.2">B</text>
<text x="463.5" y="324.7">Z</text>
<text x="478.6" y="329.9">BUF</text>
<text x="497.9" y="324.7">PIN_CPU_D0_OUT</text>
<text x="457.3" y="332.3">S</text>
<text x="345.5" y="339.9">WR_REG9</text>
<text x="455.8" y="336.3">MUX21</text>
<text x="298.3" y="346.4">NOR_2</text>
<text x="326.2" y="345.2">INV</text>
<text x="444.6" y="359.1">TITLE:</text>
<text x="508.1" y="359.1">DATE:</text>
<text x="508.1" y="369.2">PAGE:</text>
<text x="444.6" y="375.6">BY:</text>
<text x="452.2" y="375.6">Sean Gonsalves</text>
<text x="490.3" y="375.6">REV:</text>
<text x="497.9" y="375.6">A</text>
</g>
</svg>
